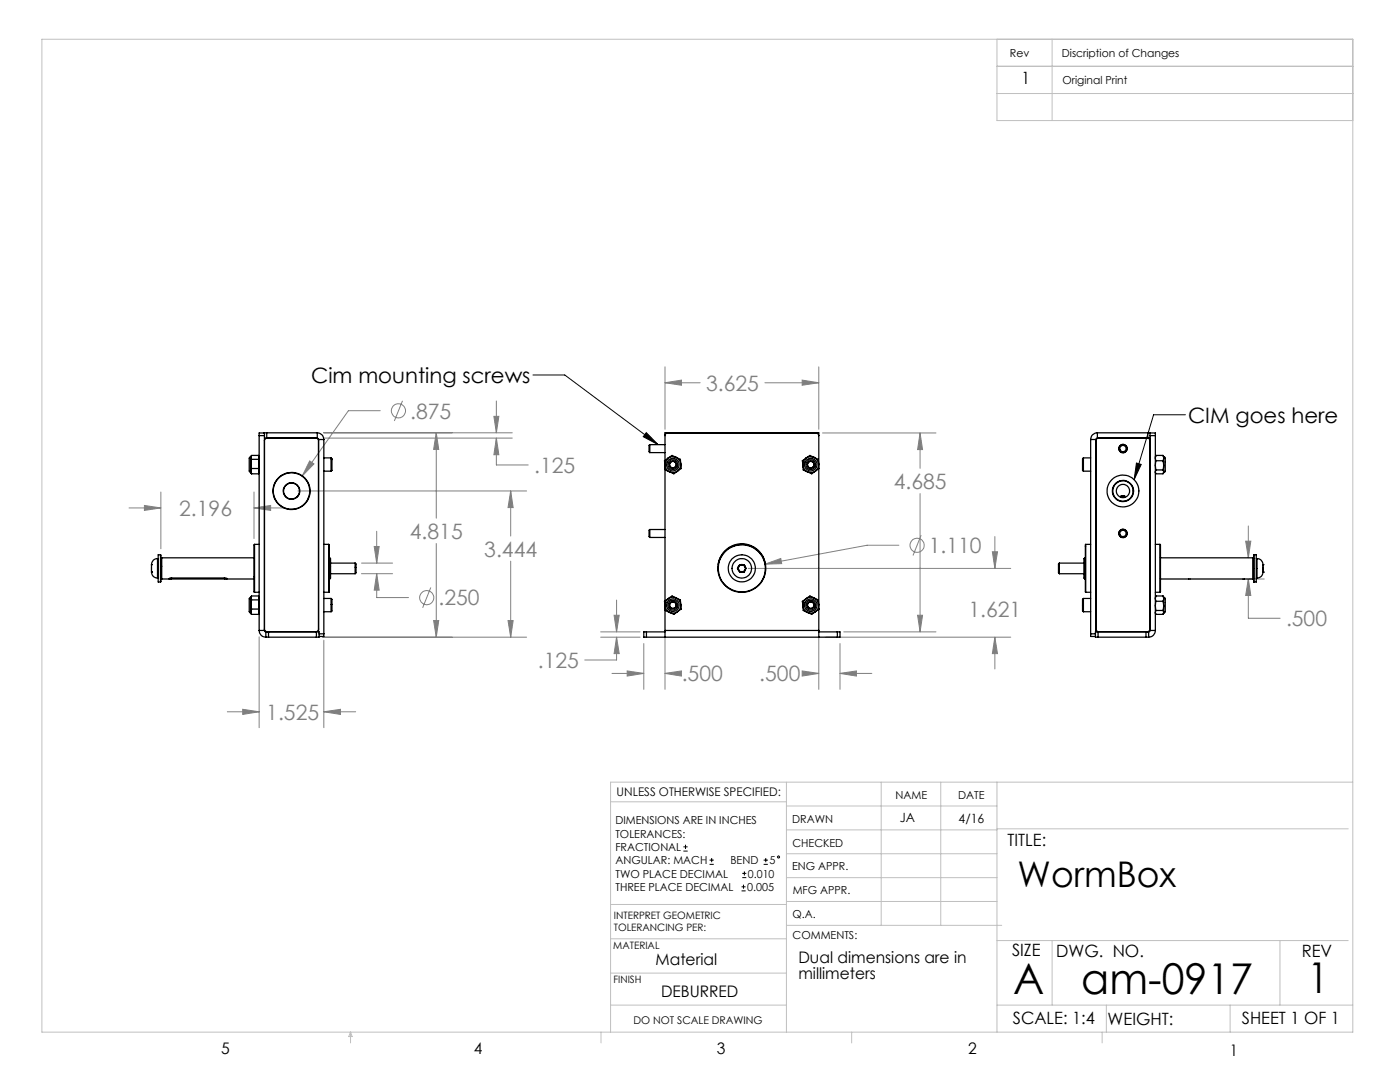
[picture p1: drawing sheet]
<svg xmlns="http://www.w3.org/2000/svg" width="279mm" height="216mm" viewBox="0 0 279 216" stroke-linecap="round" stroke-linejoin="round" font-family="sans-serif">
<g fill="none" stroke="#808080" stroke-width=".2">
<path d="M80.3 80l-1.6 4M132.7 76.4l3.3-.6v1.1zM132.7 73.2v12.5M132.7 76.4h7M152.6 76.4h10.8M160.1 75.8l3.3 .6-3.3 .5zM163.4 73.2v12.5M32.1 98.2v11.3M50.7 98.2v9.3M59.4 98h45.7M61.8 92l.9 .6-2.4 2.4zM64.6 86.4h37.6"/>
<path d="M64.6 87.4h37.6M75.9 82h-6.4l-9.2 13M87.1 86.4l.5 3.3h-1.1zM87.1 86.4v17M98.6 83.1h1l-.5 3.3zM99.1 87.4l.5 3.3h-1zM99.1 87.4v5.4h6.3M99.1 80v6.4M101.9 98l.5 3.3h-1zM101.9 98v9M164.1 86.4h22.7M183.6 86.4v7.1"/>
<path d="M183.6 98.5v27.6M183.6 86.4l.5 3.3h-1zM25.8 101.4h6.3M28.8 100.9l3.3 .5-3.3 .4zM50.7 101.4l3.3-.5v.9zM50.7 101.4h6.3M72.1 112.4h6.3M72.1 114.5h6.3M74.7 109h1l-.5 3.4zM75.2 114.5l.5 3.3h-1zM75.2 114.5v4.7h6.3M75.2 106v6.4"/>
<path d="M86 117.2l-1.7 4.1M87.1 108.4v18.7M101.9 112v15.1M123 119.7v6.4M149.3 113.4h52.4M152.7 112.6l3.1-1.2 .2 1.1zM179.4 108.8h-6.4l-20.3 3.8M183.8 106.8l-1.6 4M198 110.1h1.1l-.6 3.3zM198.5 107.1v6.3M248.6 108h1l-.5 3.3zM249.1 115.5v7.9h6.4"/>
<path d="M249.1 105v6.3M249.1 115.5l.5 3.3h-1zM249.3 115.5h3M51.7 127.1v18.1M64.4 127.1h40.7M64.6 127.7v17.5M86.5 123.8h1.1l-.5 3.3zM101.4 123.8h1l-.5 3.3zM119.9 127.1h7.8M119.9 126.1h7.8M122.1 134.4h6.4M122.6 122.8h1l-.6 3.3z"/>
<path d="M123 127.1l.6 3.3h-1zM123 127.1v4.6h-6.3M125.2 133.9l3.3 .5-3.3 .5zM128.5 128.4v9.1M132.7 134.4l3.3-.5v1zM132.7 127.1v10.4M132.7 134.4h2.2M160.1 133.9l3.3 .5-3.3 .5zM160.9 134.4h2.5M163.4 127.1v10.4M164.7 127.1h37M167.6 134.4l3.3-.5v1z"/>
<path d="M167.6 134.4h6.4M167.6 128.4v9.1M168.4 126.1h18.4M183.1 122.8h1l-.5 3.3zM198.5 127.1l.6 3.3h-1.1zM198.5 127.1v6.4M45.4 142h6.3M48.4 141.5l3.3 .5-3.3 .6zM64.6 142l3.3-.5v1.1zM64.6 142h6.4"/>
<circle cx="79.5" cy="82" r="1.42"/>
<circle cx="85.2" cy="119.2" r="1.41"/>
<circle cx="183" cy="108.8" r="1.41"/>
</g>
<g fill="none" stroke="#000" stroke-width=".2">
<path d="M106.4 74.8h6.3l18.6 13.9M129 86.3l2.3 2.4-2.9-1.6zM226.8 92.4l1 .3-1.5 3zM236.6 82.8h-6.4l-3.9 12.9M136.4 169.8h.8M136.4 169h.8M136.8 168.6v.8M141.6 172.5h.9M141.6 171.6h.9M142 171.2v.8M148 177.8h.8M148 177h.8"/>
<path d="M148.1 175.1h.8M148.1 174.3h.8M148.4 176.5v.8M148.6 173.9v.8M152.4 172.5h.8M152.4 171.6h.8M152.8 171.2v.8"/>
<circle cx="155.4" cy="171" r=".2"/>
</g>
<g fill="none" stroke="#c0c0c0" stroke-width=".2">
<path d="M8.4 7.8h261.6v198.2h-261.6zM199 7.8v16.3h71M199 13.2h71M199 18.7h71M210 7.8v16.3M121.8 160h35.2M157 156.1v49.9M175.9 156.1v28.5M187.7 156.1v28.5M199 156.1v49.9M270 156.1h-148.2v49.9M157 170.4h42"/>
<path d="M157 165.6h42M157 160.8h42M157 175.1h42M157 179.9h42M199 165.4h70.1M121.8 194.2h35.2M121.8 187.3h35.2M121.8 180.5h35.2M157 184.6h42.9M199 187.7h70.1M210 187.7v12.9M255.4 187.7v12.9"/>
<path d="M70 206v2.1M70 206l.3 .8h-.7zM119.9 206v2.1M121.8 200.6h35.2M170 206v2.1M199 200.6h71M220 206v2.1M220.8 200.6v5.4M245.5 200.6v5.4"/>
</g>
<path d="M129 86.3l2.3 2.4-2.9-1.6zM226.8 92.4l1 .3-1.5 3z" fill="#000"/>
<path d="M87.1 86.4l.5 3.3h-1.1zM86.5 123.8h1.1l-.5 3.3zM48.4 141.5l3.3 .5-3.3 .6zM64.6 142l3.3-.5v1.1zM101.9 98l.5 3.3h-1zM101.4 123.8h1l-.5 3.3zM61.8 92l-1.5 3 2.4-2.4zM99.1 87.4l.5 3.3h-1zM98.6 83.1h1l-.5 3.3zM28.8 100.9l3.3 .5-3.3 .4zM50.7 101.4l3.3-.5v.9zM74.7 109h1l-.5 3.4zM75.2 114.5l.5 3.3h-1zM132.7 76.4l3.3-.6v1.1zM160.1 75.8l3.3 .6-3.3 .5zM183.1 122.8h1l-.5 3.3zM183.6 86.4l.5 3.3h-1zM152.7 112.6l3.3-.1-.2-1.1zM198 110.1h1.1l-.6 3.3zM198.5 127.1l.6 3.3h-1.1zM122.6 122.8h1l-.6 3.3zM123 127.1l.6 3.3h-1zM125.2 133.9l3.3 .5-3.3 .5zM132.7 134.4l3.3-.5v1zM167.6 134.4l3.3-.5v1zM160.1 133.9l3.3 .5-3.3 .5zM249.1 115.5l.5 3.3h-1zM248.6 108h1l-.5 3.3z" fill="#808080"/>
<g fill="none" stroke="#000" stroke-width=".25">
<path d="M50.1 91.1l-.2 .1a4.1 4.1 0 0 0-.2 2.3v.5l.4 .3M50.1 92.6l.1 .9M50.1 91.3v1.3M50.1 92.6v1.4M50.1 94v.3M50.1 91.1v.2M50.1 91.3l.1-.4h1.4l.1 .4-.1 .4M50.1 91.3l.1 .4M50.1 94l.1 .5M50.1 94.3l.1 .2M50.1 91v.1M50.2 91.7l-.1 .9"/>
<path d="M50.2 93.5l-.1 .5M50.2 93.5h1.4M50.2 91.7h1.4M50.2 94.5h1.4M51.6 91.7l.1 .9-.1 .9M51.6 93.5l.1 .5-.1 .5M51.6 91l.1 .1M51.7 94.3l-.1 .2M51.7 86.9v38.9M51.7 86.9h1.1M52.8 86.5v.4M52.8 87.4h.4"/>
<path d="M52.8 86.9v38.9M53.2 86.4h-1.5v.5M53.2 86.4v1h10.1M53.2 86.4h10.1M53.3 87.4a.54 .54 0 0 0-.5 .5M63 87.4a.49 .49 0 0 1 .6 .5M63.3 86.4a1.33 1.33 0 0 1 1.3 1.3M63.3 87.4l.3 .3M63.3 86.4v1M63.6 87.7h1M63.6 87.7v38.4M64.6 91.4h1.5"/>
<path d="M64.6 94h1.5M64.6 87.7v38.8M66.1 91.4l.2 .1v2.4l-.2 .1M66.1 91.4v2.6M129.7 88.7v1.6M129.7 88.7l-.2 .2v1.2l.2 .2M129.7 90.3h3M129.7 88.7h3M132.7 92.9a1.59 1.59 0 0 0 .9 1.3M132.7 92.9l.1 .9 .8 .4M132.7 92.8v27.1M133.2 86.4a.54 .54 0 0 0-.5 .5"/>
<path d="M133.2 86.4h-.5v5.5M133.2 86.4h29.7M133.2 86.4h.1M133.4 91.4a1.68 1.68 0 0 0-.7 1.5M133.4 91.4l-.8 .5 .1 1M134.9 91.3a1.59 1.59 0 0 1 1 1.3M134.9 91.3a1.6 1.6 0 0 0-1.5 .1M134.9 91.3l-.8-.4-.7 .5M134.9 91.3l.9 .4 .1 .9M135.2 94a1.6 1.6 0 0 1-1.6 .2M135.2 94l-.7 .5-.9-.3M135.9 92.6a1.68 1.68 0 0 1-.7 1.4"/>
<path d="M135.9 92.6l.1 .9-.8 .5M160.2 92.9a1.59 1.59 0 0 0 .9 1.3M160.2 92.9l.1 .9 .8 .4M160.9 91.4a1.68 1.68 0 0 0-.7 1.5M160.9 91.4l-.8 .5 .1 1M162.5 91.3a1.59 1.59 0 0 1 .9 1.3M162.5 91.3a1.6 1.6 0 0 0-1.6 .1M162.5 91.3l-.9-.4-.7 .5M162.5 91.3l.8 .4 .1 .9M162.7 94a1.6 1.6 0 0 1-1.6 .2M162.7 94l-.7 .5-.9-.3M162.9 86.4l.4 .2 .1 .3"/>
<path d="M162.9 86.4h.5v6.2M162.9 86.4h.1M163.4 92.6a1.68 1.68 0 0 1-.7 1.4M163.4 92.6l.1 .9-.8 .5M163.4 93.5v27.2M216.2 91.4l-.2 .1v2.4l.2 .1M216.2 91.4v2.6M216.2 91.4h1.5M216.2 94h1.5M217.7 87.7h1M217.7 87.7v38.8M218.7 87.7v38.4"/>
<path d="M219 86.4a1.33 1.33 0 0 0-1.3 1.3M219 87.4l-.3 .3M219 86.4h10.1M219 86.4v1M219.3 87.4a.49 .49 0 0 0-.6 .5M223.8 99h.1M223.8 99v.3M223.8 98.9v.1M223.8 98.9h.6M224.4 98.9h.1M224.4 99h.1M224.4 99v.3"/>
<path d="M229 87.4a.54 .54 0 0 1 .5 .5M229.1 86.4h1.5v.5M229.1 86.4v1h-10.1M229.1 87.4h.4M229.5 86.5v.4M229.5 86.9h1.1M229.5 86.9v38.9M230.6 94.3v.1M230.6 86.9v38.9M230.7 91.9l-.1 1 .1 .9M230.7 90.9l-.1 .5 .1 .5M230.7 93.8l-.1 .4 .1 .3h1.4l.1-.3"/>
<path d="M230.7 90.9h1.4M230.7 90.9l-.1 .2M230.7 91.9h1.4M230.7 93.8h1.4M232.1 91.9l.1 1M232.1 93.8l.1 .4M232.1 90.9l.1 .5M232.1 90.9l.1 .2M232.2 91.1l.3 .2 .1 .7a4.1 4.1 0 0 1-.2 2.2l-.2 .1M232.2 92.9l-.1 .9M232.2 94.2v.1M232.2 92.9v1.3"/>
<path d="M232.2 91.4v1.5M232.2 91.1v.3M232.2 91.4l-.1 .5M232.2 94.3v.1M30.2 114.2a1.2 1.2 0 0 0 1.2 1.2M30.2 112.6v1.6M30.2 112.7h.1M30.2 114.2h.1M31.4 111.5a1.15 1.15 0 0 0-1.2 1.1M31.4 111.5v3.9M31.4 115.4h.2M31.4 111.5h.2"/>
<path d="M32 110.7h-.4v5.4h.4M32 110.7v5.4M32.1 115.4l.2 .1M32.3 111.3v4.2M32.3 115.5h1.6M32.3 111.3h18.4M32.3 111.3l-.2 .2M34.2 115.3l-.5 .2h.5M34.2 115.5h10.6M34.2 115.3h10.6M34.2 115.3v.2M44.8 115.3l.5 .2h-.5"/>
<path d="M44.8 115.3v.2M45.1 115.5h5.6M50.1 119.2h-.2a4.1 4.1 0 0 0-.2 2.3v.6l.4 .2M50.1 119.3v1.3M50.1 119.2v.1M50.1 119.3l.1-.4h1.4l.1 .4-.1 .4M50.1 119.3l.1 .4M50.1 119v.2M50.2 119.7l-.1 .9M50.2 119.7h1.4M50.8 108.6v9.6M50.8 108.6l-.1 .1v9.4l.1 .1"/>
<path d="M50.8 108.6h.9M50.8 118.2h.9M51.6 119.7l.1 .9-.1 .9M51.6 119l.1 .2M64.6 119.4h1.5M64.6 108.6h1M64.6 118.2h1M65.6 108.6v9.6M65.7 115.5h.1M65.7 111.3h.1M65.8 111.3v4.2M65.8 111.3l.2 .2v3.9l-.2 .1"/>
<path d="M66 114.5h4.9M66 112.4h4.9M66.1 119.4v2.7M66.1 119.4l.2 .2v2.3l-.2 .2M70.9 112.4l.1 .1v1.8l-.1 .2M70.9 112.4v2.1M129.7 105.7v1.5M129.7 105.7l-.2 .1v1.3l.2 .1M129.7 107.2h3M129.7 105.7h3M133.4 119.5a1.68 1.68 0 0 0-.7 1.4M133.4 119.5l-.8 .5 .1 .9"/>
<path d="M134.9 119.3a1.59 1.59 0 0 1 1 1.3M134.9 119.3a1.6 1.6 0 0 0-1.5 .2M134.9 119.3l-.8-.4-.7 .6M134.9 119.3l.9 .4 .1 .9M143.3 112.6a4.8 4.8 0 0 1 4.7-4.1 4.8 4.8 0 0 1 4.8 4.1M147.2 113.4l.1 .2M147.2 113.4h.1M147.3 113.4l.4 .7M147.3 113.6l.2 .3M147.3 113.2l-.1 .2M147.5 112.9l-.2 .3M147.5 113.9l.1 .3"/>
<path d="M147.6 112.7h.9M147.6 112.7l-.1 .2M147.6 114.2h.9M147.6 112.7h.1M147.7 114.1l-.1 .1M147.7 114.1h.7M147.7 112.7l-.4 .7M147.7 112.7h.7M147.9 112.7h.3M147.9 114.2h.3M148.4 114.1l.1 .1M148.4 112.7l.4 .7"/>
<path d="M148.5 112.7l.1 .2M148.5 112.7h-.1M148.6 112.9l.2 .3M148.6 113.9l-.1 .3M148.8 113.6l-.2 .3M148.8 113.2l.1 .2M148.8 113.4h.1M148.8 113.4l-.4 .7M148.9 113.4l-.1 .2M160.9 119.5a1.68 1.68 0 0 0-.7 1.4M160.9 119.5l-.8 .5 .1 .9M162.5 119.3a1.59 1.59 0 0 1 .9 1.3"/>
<path d="M162.5 119.3a1.6 1.6 0 0 0-1.6 .2M162.5 119.3l-.9-.4-.7 .6M162.5 119.3l.8 .4 .1 .9M211.4 112.4l-.2 .1v1.8l.2 .2M211.4 112.4v2.1M211.4 114.5h4.9M211.4 112.4h4.9M216.2 119.4l-.2 .2v2.3l.2 .2M216.2 119.4v2.7M216.2 119.4h1.5M216.5 111.3v4.2M216.5 111.3l-.2 .2v3.9l.2 .1"/>
<path d="M216.5 115.5h.1M216.5 111.3h.1M216.7 108.6v9.6M216.7 108.6h1M216.7 118.2h1M223.4 106h.1M230.6 108.6h.9M230.6 118.2h.9M230.7 120l-.1 .9 .1 .9M230.7 118.9l-.1 .6 .1 .5M230.7 118.9h1.4M230.7 118.9l-.1 .3"/>
<path d="M230.7 120h1.4M231.5 108.6l.1 .1v9.4l-.1 .1M231.5 108.6v9.6M231.6 115.5h18.4M231.6 111.3h18.4M232.1 120l.1 .9M232.1 118.9l.1 .6M232.1 118.9l.1 .3M232.2 119.2l.3 .1 .1 .7a4.1 4.1 0 0 1-.2 2.3h-.2M232.2 119.5v1.4M232.2 119.2v.3M232.2 119.5l-.1 .5"/>
<path d="M250 111.3v4.2M250 111.3l.2 .2M250.2 115.4l-.2 .1M250.3 110.7v5.4M250.3 110.7h.4v5.4h-.4M250.7 115.4h.2M250.7 111.5h.2M250.9 111.5a1.15 1.15 0 0 1 1.2 1.1M250.9 111.5v3.9M252.1 114.2a1.2 1.2 0 0 1-1.2 1.2M252.1 112.6v.1M252.1 112.7h.1"/>
<path d="M252.1 112.7v1.5M252.1 114.2h.1M50.1 120.6l.1 .9M50.1 120.6v1.5M50.1 122.1v.2M50.1 122.1l.1 .5M50.1 122.3l.1 .3M50.2 121.5l-.1 .6M50.2 121.5h1.4M50.2 122.6h1.4M51.6 121.5l.1 .6-.1 .5M51.7 125.8a1.33 1.33 0 0 0 1.4 1.3"/>
<path d="M51.7 122.3l-.1 .3M51.7 125.8h1.1M52.8 125.8l.3 .3M52.8 125.5a.54 .54 0 0 0 .5 .5h9.7a.49 .49 0 0 0 .6-.5M53.1 126.1h.5M53.1 127.1h.5M53.1 126.1v1M53.6 127.1h9.5M53.6 126.1v1M53.6 126.1h9.5M63.1 126.1h.6v1h-.6M63.1 126.1v1"/>
<path d="M63.7 126.5h.9M64.6 126.5v.5h-.9M64.6 122.1h1.5M129 126.1h-.5v1h.5M129 127.1h38.1M129 126.1h3.7M129 126.1v1M132.7 120.9a1.59 1.59 0 0 0 .9 1.3M132.7 120.9l.1 .9 .8 .4M132.7 125.8v1.3M132.7 125.8h30.7M132.7 120.8v5"/>
<path d="M135.2 122.1a1.6 1.6 0 0 1-1.6 .1M135.2 122.1l-.7 .5-.9-.4M135.9 120.6a1.68 1.68 0 0 1-.7 1.5M135.9 120.6l.1 .9-.8 .6M160.2 120.9a1.59 1.59 0 0 0 .9 1.3M160.2 120.9l.1 .9 .8 .4M162.7 122.1a1.6 1.6 0 0 1-1.6 .1M162.7 122.1l-.7 .5-.9-.4M163.4 120.6a1.68 1.68 0 0 1-.7 1.5M163.4 120.6l.1 .9-.8 .6M163.4 125.8v1.3M163.4 126.1h3.7"/>
<path d="M163.4 121.6v4.2M167.1 126.1h.5v1h-.5M167.1 126.1v1M216.2 122.1h1.5M217.7 126.5v.5h.9M217.7 126.5h.9M218.7 125.5a.49 .49 0 0 0 .6 .5h9.7a.54 .54 0 0 0 .5-.5M219.1 126.1h-.5v1h.5M219.1 127.1h9.6M219.1 126.1h9.6M219.1 126.1v1M228.7 126.1h.5"/>
<path d="M228.7 127.1h.5M228.7 126.1v1M229.2 126.1v1M229.5 125.8l-.3 .3M229.5 125.8h1.1M230.6 125.8a1.33 1.33 0 0 1-1.4 1.3M230.6 122.3v.2M230.7 121.8l-.1 .4 .1 .4h1.4l.1-.4M230.7 121.8h1.4M232.1 121.8l.1 .4M232.2 120.9l-.1 .9M232.2 122.2v.1"/>
<path d="M232.2 120.9v1.3M232.2 122.3v.2"/>
<circle cx="58.2" cy="98" r="3.6"/>
<circle cx="58.2" cy="98" r="3.7"/>
<circle cx="58.2" cy="98" r="1.59"/>
<circle cx="58.2" cy="98" r="1.66"/>
<circle cx="134.3" cy="92.7" r=".65"/>
<circle cx="134.3" cy="92.7" r="1.26"/>
<circle cx="134.3" cy="92.7" r=".68"/>
<circle cx="134.3" cy="92.7" r=".97"/>
<circle cx="161.8" cy="92.7" r="1.26"/>
<circle cx="161.8" cy="92.7" r=".66"/>
<circle cx="161.8" cy="92.7" r=".68"/>
<circle cx="161.8" cy="92.7" r=".97"/>
<circle cx="224.1" cy="89.5" r=".63"/>
<circle cx="224.1" cy="98" r="2.03"/>
<circle cx="224.1" cy="98" r="1.31"/>
<circle cx="224.1" cy="98" r="2.12"/>
<circle cx="224.1" cy="89.5" r=".85"/>
<circle cx="224.1" cy="89.5" r=".8"/>
<circle cx="224.1" cy="98" r="3.2"/>
<circle cx="148" cy="113.4" r="1.95"/>
<circle cx="148" cy="113.4" r="2.7"/>
<circle cx="148" cy="113.4" r="4.8"/>
<circle cx="148" cy="113.4" r="4.7"/>
<circle cx="224.1" cy="106.4" r=".63"/>
<circle cx="224.1" cy="106.4" r=".85"/>
<circle cx="224.1" cy="106.5" r=".8"/>
<circle cx="134.3" cy="120.8" r=".65"/>
<circle cx="134.3" cy="120.7" r="1.26"/>
<circle cx="134.3" cy="120.8" r=".68"/>
<circle cx="134.3" cy="120.8" r=".97"/>
<circle cx="161.8" cy="120.7" r="1.26"/>
<circle cx="161.8" cy="120.8" r=".66"/>
<circle cx="161.8" cy="120.8" r=".68"/>
<circle cx="161.8" cy="120.8" r=".97"/>
</g>
<g font-size="8.5">
<text x="202.2" y="198.3">A</text>
<text x="215.8" y="198.3">am-0917</text>
<text x="260.9" y="198.1">1</text>
</g>
<text font-size="7.1" x="203.1" y="176.9">WormBox</text>
<g font-size="4.2">
<text x="62.1" y="76.4">Cim mounting screws</text>
<text x="237.1" y="84.4">CIM goes here</text>
</g>
<g font-size="4.2" fill="#808080">
<text x="140.9" y="78">3.625</text>
<text x="81.9" y="83.5">.875</text>
<text x="106.6" y="94.4">.125</text>
<text x="178.4" y="97.6">4.685</text>
<text x="35.8" y="102.9">2.196</text>
<text x="81.8" y="107.5">4.815</text>
<text x="96.6" y="111.1">3.444</text>
<text x="185.4" y="110.3">1.110</text>
<text x="87.5" y="120.8">.250</text>
<text x="193.3" y="123">1.621</text>
<text x="256.7" y="125">.500</text>
<text x="107.3" y="133.3">.125</text>
<text x="136.1" y="136">.500</text>
<text x="151.5" y="136">.500</text>
<text x="53.1" y="143.6">1.525</text>
</g>
<g font-size="3.4">
<text x="203.9" y="16.8">1</text>
<text x="201.1" y="168.8">TITLE:</text>
<text x="202" y="190.8">SIZE</text>
<text x="210.8" y="190.9">DWG. NO.</text>
<text x="259.8" y="191">REV</text>
<text x="202.1" y="204.4">SCALE: 1:4</text>
<text x="221" y="204.5">WEIGHT:</text>
<text x="247.8" y="204.4">SHEET 1 OF 1</text>
</g>
<g font-size="3.2">
<text x="130.8" y="192.5">Material</text>
<text x="159.3" y="192.2">Dual dimensions are in</text>
<text x="159.3" y="195.4">millimeters</text>
<text x="131.9" y="198.9">DEBURRED</text>
<text x="44.2" y="210.4">5</text>
<text x="94.6" y="210.3">4</text>
<text x="143.1" y="210.4">3</text>
<text x="193.2" y="210.3">2</text>
<text x="245.4" y="210.6">1</text>
</g>
<g font-size="2.5">
<text x="179.6" y="164.1">JA</text>
<text x="191.3" y="164.2">4/16</text>
</g>
<text font-size="2.4" x="123.1" y="158.9">UNLESS OTHERWISE SPECIFIED:</text>
<g font-size="2.2">
<text x="201.6" y="11.4">Rev</text>
<text x="211.9" y="11.4">Discription of Changes</text>
<text x="212" y="16.8">Original Print</text>
<text x="178.7" y="159.4">NAME</text>
<text x="191.2" y="159.4">DATE</text>
<text x="122.8" y="164.5">DIMENSIONS ARE IN INCHES</text>
<text x="122.8" y="167.1">TOLERANCES:</text>
<text x="158.1" y="164.2">DRAWN</text>
<text x="122.8" y="169.8">FRACTIONAL</text>
<text x="122.8" y="172.5">ANGULAR: MACH</text>
<text x="145.8" y="172.5">BEND</text>
<text x="153.5" y="172.5">5</text>
<text x="158.1" y="173.7">ENG APPR.</text>
<text x="158.2" y="169.1">CHECKED</text>
<text x="122.8" y="177.8">THREE PLACE DECIMAL</text>
<text x="122.8" y="175.1">TWO PLACE DECIMAL</text>
<text x="149.1" y="177.8">0.005</text>
<text x="149.3" y="175.1">0.010</text>
<text x="158.2" y="178.4">MFG APPR.</text>
<text x="158.2" y="183.2">Q.A.</text>
<text x="158.2" y="187.4">COMMENTS:</text>
</g>
<text font-size="2.1" x="126.4" y="204.3">DO NOT SCALE DRAWING</text>
<g font-size="2">
<text x="122.5" y="183.3">INTERPRET GEOMETRIC</text>
<text x="122.5" y="185.9">TOLERANCING PER:</text>
<text x="122.4" y="189.4">MATERIAL</text>
<text x="122.4" y="196.2">FINISH</text>
</g>
</svg>
